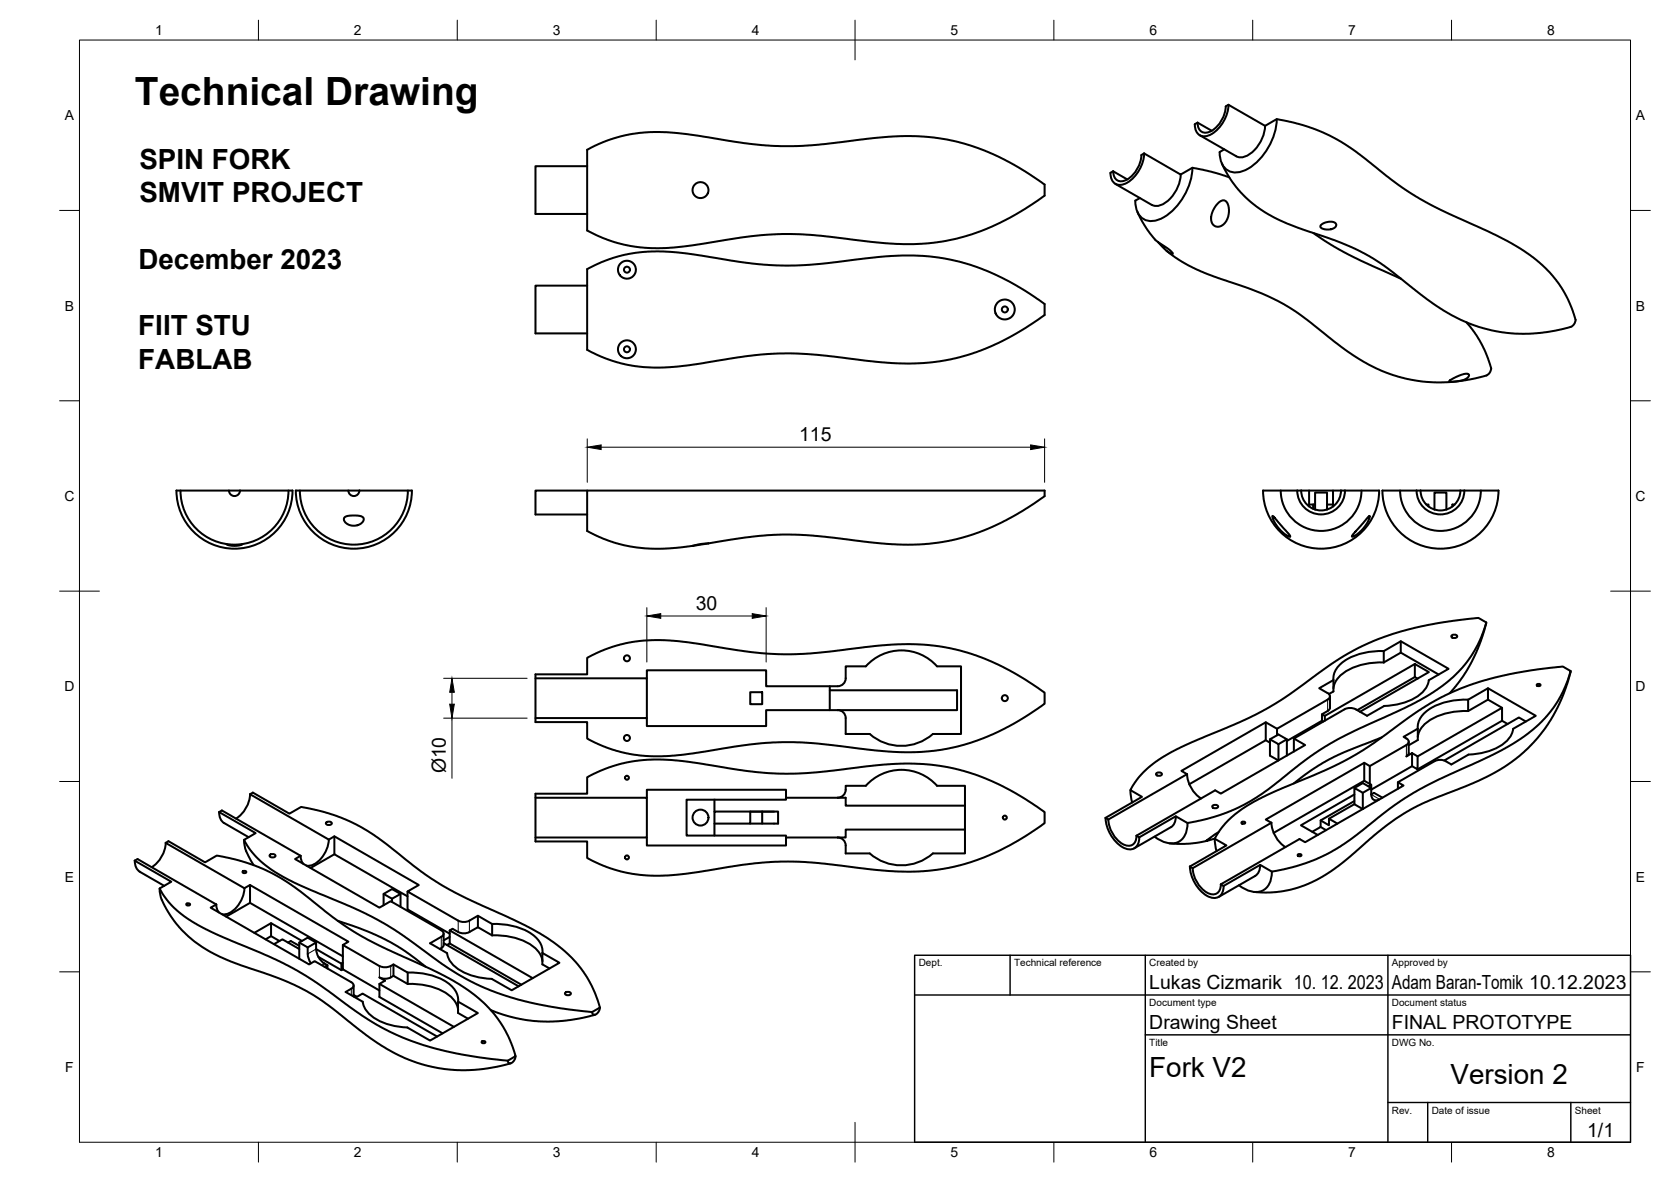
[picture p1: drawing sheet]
<svg xmlns="http://www.w3.org/2000/svg" width="420mm" height="297mm" viewBox="0 0 420 297" stroke-linecap="round" stroke-linejoin="round" font-family="sans-serif">
<!-- layer: Visible -->
<g fill="none" stroke="#000" stroke-width=".51">
<path d="M147.6 37.6l4.2-1.9 4.3-1.4 4.5-.9 3-.2 6.8 .3 16.5 2.4 4.8 .6 4.6 .2h4.2l5.4-.3 12.2-1.5 6.4-.6 4.5-.1 4.2 .2a56.6 56.6 0 0 1 29.5 12.1v2.5a54.8 54.8 0 0 1-34.8 12.3l-5.1-.2-10.6-1.2a86.5 86.5 0 0 0-31.4 .7l-7.4 1.2-6.2 .5h-4.9l-4.6-.7a33.5 33.5 0 0 1-10.1-3.7zM287 39l.7-.4 9.2 5.3 2.9-1.7 4.8 1 4.5 1.4M287 39a7.5 7.5 0 0 1-4.3 6.4 2.07 2.07 0 0 1-2.1-.3 2.07 2.07 0 0 1-.7-2.1M287.7 38.5a9.1 9.1 0 0 1-5 7.8 2.5 2.5 0 0 1-2.6-.4 2.5 2.5 0 0 1-.9-2.5M301.1 30.8l3.6 2.1M307.8 37.5l-1.1 .7M308.9 26.3l-.7 .4a7.5 7.5 0 0 1-4.3 6.5 2.07 2.07 0 0 1-2.1-.3 2.07 2.07 0 0 1-.7-2.1M308.9 26.3l9.2 5.3 2.9-1.7 4 .8 4.1 1.2 3.1 1.2 3 1.4 5.4 3.4 9.4 7.4 5.2 3.6 7.2 3.9 11.2 5.1 6.3 3.2 5.5 3.6 2.2 1.8 2.3 2.3a27 27 0 0 1 6.2 11.8 2.42 2.42 0 0 1-2.5 1.9l-6.5 1.2-2.7 .2-3.6-.1-5.8-.8-5.7-1.8-4.2-1.9-3.9-2.4-4.6-3.4-8.6-6.7-5.1-3.2-7.1-3.1-9.4-3.2-5.7-2.5a28 28 0 0 1-13.5-13.8M308.9 26.3a9.1 9.1 0 0 1-5 7.7 2.5 2.5 0 0 1-2.6-.3 2.5 2.5 0 0 1-.9-2.5l.7-.4M318.1 31.6a8.7 8.7 0 0 1-5.7 7.9l-1.5-.2-9.3-5.3M321 29.9a15.5 15.5 0 0 1-8.2 13 4.1 4.1 0 0 1-6.1-3.5v-1.2M147.6 41.8h-13v12h13"/>
<path d="M279.9 43l-.7 .4M279.9 43l3.5 2.1M280.4 46.2l9.2 5.3M286 53.3l1.8 3.3 2.1 3 .9 .9 3.3 2.3 .5 .5 .3 .5-.7-.1-.9-.7-2.1-2.2M296.9 43.8a8.7 8.7 0 0 1-5.7 7.9l-1.6-.2M299.8 42.2a15.5 15.5 0 0 1-8.2 12.9 4.1 4.1 0 0 1-6.1-3.5v-1.2l1.1-.6M306.1 51.3l1.1-.9h.8l.7 .7 .3 1.5-.2 1.7-.4 1.2-.8 .9-1.3 .6-.7-.1-.5-.4-.4-.5-.2-1 .4-2zM330.2 58.6l4.4 2.9 4.6 2.6 13.1 6M332.1 56.5l1-.5 1.1-.3 1.2 .1 .6 .7-.2 .5-.4 .3-1.3 .4-.9-.1-.9-.3-.3-.3zM147.6 71.8h-13v12h13M147.6 67.6l3.8-1.8 2.9-1 3.6-1 5-.6h3.7l3.8 .2 18.5 2.8 8.3 .5 9.2-.4 16.6-1.9 4-.2 4.1 .1a55 55 0 0 1 29.7 10.8l1.2 .9a1.12 1.12 0 0 1 .7 1.5v1.5a55.4 55.4 0 0 1-32.9 12.3l-7.9-.2-9.7-1.2a89.4 89.4 0 0 0-33.1 1l-9 1.2-4.1 .3-4.2-.1-3.7-.6-3.8-.9-3.3-1.2-3.4-1.7zM293.3 63l3.9 2.8 3.7 1.9 4.4 1.8 6.5 2.2a56.3 56.3 0 0 1 21.1 12l5.2 4.1 5 3.2 4.4 2.2 4.2 1.5 5.6 1.1 5 .3 5.5-.4 4.8-1a2.25 2.25 0 0 0 2.1-1.2 2.25 2.25 0 0 0-.2-2.4l-1-2.6-1.5-3-1.4-2.2-1.9-2.3"/>
<path d="M364.4 95.7l.8-.5 2.3-1 1.3-.3 .6 .3-.3 .7-1.3 .7-2.6 .4h-.7zM44.3 123.3h16M44.4 123.3a14.5 14.5 0 0 0 14.5 14.6 14.5 14.5 0 0 0 14.5-14.6h-13.1M45.4 123.3a13.6 13.6 0 0 0 13.6 13.6 13.6 13.6 0 0 0 13.5-13.6M57 136.7l.7 .4 1.1 .1 1.4-.1 .8-.4M57.6 123.3a1.39 1.39 0 0 0 1.4 1.4 1.39 1.39 0 0 0 1.3-1.4M74.4 123.3h29.2a14.6 14.6 0 0 1-14.6 14.6 14.6 14.6 0 0 1-14.6-14.6zM75.4 123.3a13.6 13.6 0 0 0 13.6 13.6 13.6 13.6 0 0 0 13.6-13.6M86.6 130l1.2-.4h2.1l1.1 .2 .4 .3 .1 .4-.3 .7-.8 .6-.7 .2-1.1 .1-.9-.2-.9-.6-.3-.6zM87.6 123.3a1.39 1.39 0 0 0 1.4 1.4 1.39 1.39 0 0 0 1.4-1.4M147.6 129.3h-13v-6h128.1v1.4l-.5 .3-5 3.4-5.4 2.9-4.3 2-3.5 1.2-3.3 1-4 .8-5.6 .5h-5.5l-7.1-.5-14.1-1.7-7.6-.3-7.6 .6-11.1 1.7M147.6 123.3v9.8a1.12 1.12 0 0 0 1.1 .9l2.7 1.3 2.9 1 2.5 .7 3.3 .6 3.8 .3h2.9l7.3-.7"/>
<path d="M178.1 136.6l-2 .1-2 .5M178.1 136.6l-4 .6M319.9 129.7l.5 .3 3.7 4.3 .3 .6-1.3-.6-1.4-1.4-1.1-1.4zM322 123.3a10.1 10.1 0 0 0 10.2 10.1 10.1 10.1 0 0 0 10.1-10.1M326.2 123.3a6 6 0 0 0 6 6 6 6 0 0 0 6-6M326.2 123.3h-8.6a14.5 14.5 0 0 0 14.5 14.6 14.5 14.5 0 0 0 14.6-14.6h-8.5M326.2 123.3h1M327.2 123.3h10M327.2 123.3a5 5 0 0 0 5 5 5 5 0 0 0 5-5M329.2 126.8h1.5M329.2 123.3v4M330.2 126.8v1.1"/>
<path d="M330.7 128.1v-4.3h3v4.3M333.7 126.8h1.5M335.2 123.3v4M337.2 123.3h1M344 129.9l.4-.2-.3 1-1.4 2.2-1.6 1.5-1.1 .5 .3-.7zM347.6 123.3h8.6M347.6 123.3a14.5 14.5 0 0 0 14.5 14.6 14.5 14.5 0 0 0 14.6-14.6h-8.5M352 123.3a10.1 10.1 0 0 0 10.2 10.1 10.1 10.1 0 0 0 10.1-10.1M356.2 123.3h12M356.2 123.3a6 6 0 0 0 6 6 6 6 0 0 0 6-6M357.2 123.3a5 5 0 0 0 5 5 5 5 0 0 0 5-5M358.6 126.8h.6v.5"/>
<path d="M360.7 128.1v-4.3h3v4.3M365.8 126.8h-.6v.5M365.1 159.6l.6-.1a.58 .58 0 0 1 .7 .5l-.7 .3a.58 .58 0 0 1-.8-.5zM373.7 156.7l-1.3 4.3-2.2 5.1-2.5 4.2-3.2 3.9M373.7 156.4v.3M134.6 169.5h13v-4.2a37.5 37.5 0 0 1 24.1-4l7.4 1.1a90.2 90.2 0 0 0 34.8 .7l6.2-.8 5.9-.4 6.2 .1 4.5 .5a59.7 59.7 0 0 1 26 11.6v2.8l-1.6 1a55.6 55.6 0 0 1-31 11.1l-6.6-.1-17.6-2-4.9-.4h-4.2l-8.3 .6-14.3 2.2-5.6 .7h-6.5l-4.5-.7-5.1-1.5-4.9-2.2v-4.1h-13zM134.6 170.5h28v10h-28M162.6 170.5v-2h30v4h18a2 2 0 0 0 2-2v-3h5.1a12 12 0 0 1 17.9 0h6v17l-7-.1a12 12 0 0 1-15.9 .1h-6.1v-4.1a2 2 0 0 0-2-2M188.6 174h3v3h-3zM208.6 172.5v1h32v5h-30M208.6 173.5v5M210.6 178.5h-18v4h-30v-2"/>
<path d="M333.1 179.9v1.2M333.8 175.8l-12.7 7.3-2.8-1.6-21.2 12.2 1.4 .8M333.8 178.7l-1.4 .8v1.6l-8.8 5.1M333.8 174.2a.86 .86 0 0 1 .6 .8 .86 .86 0 0 1-.6 .8M334.4 177.9l-.1 .4-.5 .4M334.4 175v2.9M335.3 170.9l-3.6 2.1 2.1 1.2M335.3 170.9v2.9l-1.2 .6M347.9 163.6l4.3-2.5 12 7-5 2.8M347.9 166.5l4.3-2.5 9.5 5.5M347.9 163.6v2.9M347.9 166.5a14.6 14.6 0 0 0-11.6 4l-.8 1.6-.2 .9"/>
<path d="M347.9 163.6a15.4 15.4 0 0 0-11.3 3.8 4.7 4.7 0 0 0-1.3 3.5M348 177.4l-4.3 2.5-3.2-1.8-1.5-.1-.9 .3-12.8 7.3 2.9 1.6-21.2 12.2-1.5-.8-19.8 11.4M352.2 161.1v2.9M355.7 166.9l3.6 2-17.3 10M355.7 166.9l-22.6 13-.7-.4M355.7 166.9v3.2l.7 .4M355.7 170.1l-14.4 8.4M359.3 170.9a7.6 7.6 0 0 1-5.8 5.5 18.7 18.7 0 0 1-5.5 1M369.1 178.7a14.6 14.6 0 0 0-11.6 4l-.8 1.6-.2 .9M369.1 175.8a15.4 15.4 0 0 0-11.3 3.8 4.7 4.7 0 0 0-1.3 3.5M374.1 173v2.8M377.7 177.9v3.2l1.4 .8"/>
<path d="M386.5 171.9h.5l.4 .3-.7 .2-.3-.2zM394.9 168.6l-.9 3.3-1.1 3.1-1.3 2.8-1.7 3.2-1.4 2-2.3 2.9-4.3 4.2-3.8 2.7-4.4 2.5-4.4 2-10.9 4.3-5.3 2.8-5.5 3.9-9.3 7.9-4.3 3.2a28 28 0 0 1-18.7 4.7M62.9 199.6l.7-.4 9.2 5.3 2.9-1.7 4 .8 3.9 1.1 3.2 1.2 3.6 1.7 4.7 3 10.8 8.4 4.8 3.2 6.7 3.6 14.4 6.6 5.4 3.1 2.9 2 2.9 2.4 2.3 2.5 1.6 2.2a29 29 0 0 1 4 8.6l-2 1.1-7.8-.9-5.6-1-5.1-1.2-4.1-1.3-4.2-1.5-3.7-1.8-6-3.5-11.4-8.2-4.6-2.9-7.2-3.7-15.3-6.5-5.4-3.1-2.3-1.7-1.8-1.7-1.8-2.2-1.2-2 2.9-1.7-9.2-5.3 .7-.4 19.8 11.4-1.4 .8 21.2 12.2 2.8-1.6 12.8 7.3a.86 .86 0 0 1 .5 .8 .86 .86 0 0 1-.5 .8l-2.9 1.7 4.3 2.4a7.6 7.6 0 0 0 5.7 5.5 18.7 18.7 0 0 0 5.6 1M62.9 199.6l19.8 11.4 1.4-.8 21.2 12.2-2.8 1.6 12.7 7.4 .9 .3 1.5-.2 2.6-1.4 3.5 2.1M62.9 199.6a7.8 7.8 0 0 1-3.5 6.1M134.6 199.5h13v-4.2a37.7 37.7 0 0 1 24.1-4l7.4 1.1a90.8 90.8 0 0 0 34.8 .7l7.1-.8 5.5-.4 5.7 .1 3.5 .4a58.9 58.9 0 0 1 27 11.7v2.8l-1.6 1a56 56 0 0 1-29.5 11.1l-3.6 .1-4.5-.2-17.6-2-7.8-.4-8.4 .5-14 2.1-7.5 .9h-5.7l-4.9-.7-5.1-1.4-4.9-2.3v-4.1h-13zM284.2 198.6l.5 3.1M290.9 194.2l.5-.1a.58 .58 0 0 1 .7 .5l-.7 .4a.58 .58 0 0 1-.7-.6zM298.5 194.5l-19.8 11.5M298.5 194.5a7.8 7.8 0 0 0 3.5 6.2M318.3 181.5v4.5l-19.3 11.1M318.3 186l1 .6"/>
<path d="M319.3 185.8l2.2 1.2v4.1l-2.2-1.2zM319.3 185.8l2.2-1.2 2.1 1.2-2.1 1.2M321.1 183.1v1.7M323.6 185.8v4.1M325.3 185.6v3.3M332.4 181.1l.3 .2M340.6 199.7l-13.5 7.7 4.2 2.4M340.6 198l2.1-1.2 2.1 1.2v1.7M340.6 198l2.1 1.2v4.1l-2.1-1.2zM343 191.7v4.5M344.1 197.6l.7-.4-1.8-1-22.7 13.1M344.4 192.5v4.5"/>
<path d="M344.8 197.2v.8l-2.1 1.2M344.8 199.6l.7-.4 2.1 1.3M344.8 199.6a1.25 1.25 0 0 0 .5 1.3 1.25 1.25 0 0 0 1.4 .1M347.4 185.3l-9.5 3.7-3.8 1.9-4.8 3-4 3M351.5 196.6v1.6M353.6 185.6a.88 .88 0 0 1 .6 .8 .88 .88 0 0 1-.6 .8l-9.2 5.3-1.4-.8-24.7 14.3 1.4 .8M354.2 186.4v2.8l-.1 .5-.5 .4 1.4-.8M355 189.3v3.2l-10.2 5.9M355 189.3l1.4 .8M356.4 190.1v3.2l-1.4-.8M356.5 183.1l-3.6 2.1 .7 .4M356.5 183.1v2.9l-2.3 1.3"/>
<path d="M377.7 181.1l-21.3 12.2M380.4 183.2l5.8-3.3-12.1-6.9-5 2.8v2.9l5-2.9 3.6 2.1-21.3 12.2M380.5 183.2a7.6 7.6 0 0 1-5.8 5.4 19.3 19.3 0 0 1-5.5 1l-4.3 2.5a3.9 3.9 0 0 0-3.8-1l-9.6 5.5 1.4 .8-24.7 14.3-1.5-.9-19.7 11.4M383.7 181.3l-1.8-1-18.8 10.8M33.9 216.3l.7-.4 19.8 11.4-1.4 .8 24.7 14.3 1.4-.9 9.2 5.3a.86 .86 0 0 1 .6 .8 .86 .86 0 0 1-.6 .9l-1.4 .8 4.3 2.4a7.6 7.6 0 0 0 5.7 5.5 18.7 18.7 0 0 0 5.5 1M33.9 216.3l9.2 5.3-3 1.7 1.3 2 1.8 2.2 1.8 1.7 2 1.6 2.6 1.6 3.7 1.9 14.6 6.2 6.7 3.3 5.2 3.3 11 8 6 3.5 4.5 2.2 4.2 1.5 4.2 1.3 5.2 1.2 5.7 .9 7.1 .9 1.9-1.2a30.6 30.6 0 0 0-15.6-18.9l-6.2-3.2-12.3-5.6-5.1-2.7-6.7-4.5-10.6-8.2-2.5-1.6-3.6-2-6.1-2.2-6.4-1.5-2.9 1.7-9.2-5.3-.7 .4 19.7 11.4M33.9 216.3l.1 1.2a2.46 2.46 0 0 0 1.1 1.5l6.2 3.6M41.7 211.8a7.8 7.8 0 0 1-3.6 6.1M55.1 204.1l.1 1.2a2.46 2.46 0 0 0 1.1 1.5l6.2 3.6M61.1 218.9h.5l.3 .3-.6 .2-.3-.2zM61.4 211.1a13.4 13.4 0 0 0 2.4 6.3M68 214.7l.5-.1a.58 .58 0 0 1 .8 .6l-.8 .3a.58 .58 0 0 1-.7-.6z"/>
<path d="M75.6 215.1l.2 1.3 .5 .7M82.2 206.6l.5-.1a.58 .58 0 0 1 .7 .5l-.7 .3a.58 .58 0 0 1-.7-.5zM82.7 211a7.3 7.3 0 0 1-4.7 6.5h-1M84.1 210.2v4.5l18.4 10.6M84.1 214.7l-6 3.4M134.6 200.5h28v10h-28M162.6 200.5v-2h35v2h13M162.6 210.5v2h35v-2h13M179.6 201v2.9M188.6 207h3M191.6 204h3M191.6 204v3h4v-3.1h-16v6.1"/>
<path d="M191.6 204h-3v3h-9M197.6 200.5v.5h-25v9h25v.5M210.6 200.5h2v2h30M210.6 200.5a2.23 2.23 0 0 0 2-3h5.1a12 12 0 0 1 17.9 0h7v17h-8a12 12 0 0 1-15.9 0h-6.1a3.6 3.6 0 0 0-.5-3.4l-.9-.6h-.6M242.6 208.5h-30v2h-2M278 205.5l9.1-5.3-2.9-1.6 1.6-2.6 1.1-1.3 1.8-1.8 2.8-2.1 5.3-3 14.9-6.3 6.6-3.3 5.9-3.7 11.8-8.5 5.7-3.2 4.8-2.2 5.5-1.8 5.4-1.4 5.4-1 9-1.1 1.9 1.1-.5 1.7a30.8 30.8 0 0 1-15.4 17.4l-4.8 2.5-12.3 5.6-6.1 3.2-5.1 3.3-12.3 9.5-2.8 1.8-3.1 1.6-3.1 1.3-3.3 1.1-6.3 1.4-3-1.7-9.2 5.3-.7-.4M278 205.5l.7 .5M278 205.5a9.1 9.1 0 0 0 5 7.7 2.5 2.5 0 0 0 2.6-.3 2.5 2.5 0 0 0 .9-2.5M278.7 205.9a7.5 7.5 0 0 0 4.2 6.5 2.07 2.07 0 0 0 2.2-.3 2.07 2.07 0 0 0 .7-2.1M294.4 207.9l-9.2 5.3M295.7 205.1l-.2 1.2a2.46 2.46 0 0 1-1.1 1.6M298.6 206.8a4.7 4.7 0 0 1-3.1 5.1 6.4 6.4 0 0 1-5.2-1.6"/>
<path d="M299.2 217.7a9.1 9.1 0 0 0 5 7.8 2.5 2.5 0 0 0 2.6-.4 2.5 2.5 0 0 0 .9-2.5M299.9 218.2a7.5 7.5 0 0 0 4.3 6.4 2.07 2.07 0 0 0 2.1-.3 2.07 2.07 0 0 0 .7-2.1M303.4 211.3l-4.7 .7-4.6-.1M305 202.4l.6-.1a.58 .58 0 0 1 .7 .5l-.7 .3a.58 .58 0 0 1-.8-.5zM305.4 210.8l.5 3.1M306.4 209.1l-3.1 2.2 2.2-.6M312.3 206.6l.4-.1 .4 .3-.6 .2-.4-.2zM316.9 217.3l-.2 1.2a2.46 2.46 0 0 1-1.1 1.6M319.7 206.8l-19.8 11.4-.7-.4 9.2-5.3-3-1.7 1.3-2.1 1.4-1.8 2.3-2.1 2-1.6 2.9-1.7 3-1.6 14.7-6.2 6.2-3.1 6.2-3.8 11.2-8.1 5.9-3.5 5.2-2.3 5-1.8 7.1-1.7 5.5-1 7.7-.9 1.9 1.1-.5 1.7a30.7 30.7 0 0 1-15.3 17.4l-4.9 2.5-12.3 5.6-6.4 3.4-5.3 3.5-10.9 8.4-2.4 1.7-3.5 2-3 1.3-3.2 1.2-4.5 1.2-2.9 .5-2.9-1.7-9.2 5.3-.7-.4M319.7 206.7a7.8 7.8 0 0 0 3.5 6.2M319.8 219a4.7 4.7 0 0 1-3.1 5.1 6.4 6.4 0 0 1-5.2-1.6M326.4 214.7l.5-.1 .3 .4-.6 .2-.3-.2z"/>
<path d="M332.1 207.8l1.3 .8M334.2 205.7v1.7l-2.1-1.2M340.6 201.3l-8.5 4.9v1.6l-2.2 1.2M340.6 202.1l-6.4 3.6 2.1 1.3M40.1 223.3a13.6 13.6 0 0 0 2.8 6.9 32.3 32.3 0 0 0 17 12.1l10.7 3.7 6.4 3 5.7 3.7 7.7 6.1 4.6 3.4 5.1 2.9 4.7 1.9 5.3 1.4 5.8 .6 5.8-.4 3.3-.5 3.4-.9M47 227.1l.4-.1 .4 .4-.6 .2-.4-.2zM54.4 227.3l.2 1.3 .5 .7M56.9 230.3l6-3.4 23.3 13.4M61.4 223.2l1.5-.8 24.7 14.3-1.4 .8 9.2 5.3 .9 .2h1l1.6-.6 3.6 2M61.5 223.2a7.3 7.3 0 0 1-4.7 6.6l-1-.1M62.9 222.4v4.5M63.9 234.4l4.3-2.4 7.7 4.5"/>
<path d="M68.2 232v3.3l2.1 1.2M68.2 235.3l-1.4 .8M68.9 237.3l2.1-1.2 4.2 2.4M72.4 236.9l.7-.4 2.1 1.2M75.2 236.9l2.2 1.2M77.4 239.7v-1.6l2.1-1.2v1.6l6.4 3.7 .3-.2M77.4 239.7l.3 1.4 .5 1M79.5 236.9l-2.1-1.3-2.2 1.3v4M79.5 238.5l.2 1.2 .6 1.2 1.3 1.3M84.9 231.4l7.2 2.5 5.9 2.8 3.9 2.4 5.1 3.8M86.2 237.5v6.1l9.2 5.3M96.5 227.5v-2.9l2.1-1.2 2.1 1.2v3.3"/>
<path d="M96.5 224.6l2.1 1.3 2.1-1.3M98.6 225.9v.8M102.5 224v4.5l10.6 6.1M111.5 234.6v3.1l-.9 .8M111.5 237l18.9 10.9M113.1 233.8v3.3l18 10.4M113.1 237.1l-.7 .4M113.1 235.4l-1.6 .9M120.2 230.1v2.9M123.7 232.2a15.4 15.4 0 0 1 11.4 3.8 4.7 4.7 0 0 1 1.3 3.5M123.7 235.1a14.6 14.6 0 0 1 11.7 4l.8 1.6 .2 .9M123.7 235.1l-3.5-2.1-2.6 1.4-1 .2a4.6 4.6 0 0 1-2.8-1.2l-.7 .4 20.8 12"/>
<path d="M123.7 232.2v2.9M136.4 239.5l4.3 2.4-12 7-5-2.9M136.4 239.5v2.8l1.8 1.1M315.6 220.1l-9.2 5.3M80 240.5l5.9 3.3M81.3 242l1 .6M81.6 243l.7-.4v.8M85.9 242.2v1.6M86.2 243.6l-.3 .2M88.9 250l.8 .5 1.5-.8 18.7 10.8M88.9 247.7v2.7M95.4 247.3l18.7 10.7"/>
<path d="M98.9 242.4v2.8M102.5 247.3l-3.6-2.1a3.3 3.3 0 0 1-3.5 .4l1.4 .9-1.4 .8v3.2l15.9 9.2M102.5 244.4v2.9M102.5 244.4a15.4 15.4 0 0 1 11.4 3.8 4.7 4.7 0 0 1 1.3 3.5M102.5 247.3a14.6 14.6 0 0 1 11.6 4l.9 1.6 .2 .9M117.7 256l-2.5-1.4v-2.9l5 2.9-12.1 6.9-5.7-3.3M123.4 253.8l3 1.1 3.4 1 3.1 .5 3 .3h3l3.7-.3 3.8-.6 3.2-.8M142.3 249.4l.5-.2a.58 .58 0 0 1 .7 .6l-.7 .3a.58 .58 0 0 1-.7-.5zM150.8 253.2l-.4 1.1a.94 .94 0 0 1-1.4 .4l-.1-.4M121.2 261.7l.5-.1 .4 .4-.7 .2-.3-.2zM129.6 265.4l-.4 1.2a.94 .94 0 0 1-1.4 .3l-.1-.4"/>
<circle cx="176.1" cy="47.8" r="2"/>
<circle cx="157.6" cy="67.8" r="2.24"/>
<circle cx="157.6" cy="67.8" r=".75"/>
<circle cx="252.6" cy="77.8" r="2.5"/>
<circle cx="252.7" cy="77.8" r=".75"/>
<circle cx="157.6" cy="87.8" r="2.25"/>
<circle cx="157.6" cy="87.8" r=".75"/>
<circle cx="157.6" cy="165.4" r=".75"/>
<circle cx="252.7" cy="175.4" r=".75"/>
<circle cx="157.6" cy="195.4" r=".5"/>
<circle cx="157.6" cy="185.5" r=".75"/>
<circle cx="157.6" cy="215.5" r=".5"/>
<circle cx="176.1" cy="205.5" r="2"/>
<circle cx="252.7" cy="205.5" r=".5"/>
</g>
<!-- layer: Visible Narrow -->
<path d="M333.8 175.8v2.9M344.8 199.7l2.1 1.2M353.6 187.2v2.9M79.5 238.5l-2.1 1.2M111 235.4v2.9M115.2 231.4v2.8M118 231.4v2.8M81.6 242.2l-.7 .4M88.3 248.5v1.6M95.4 242.8v2.8M98.2 242.8v2.8" fill="none" stroke="#000" stroke-width=".25"/>
<!-- layer: BORDER -->
<g fill="none" stroke="#000" stroke-width=".25">
<path d="M20 10.1h390v276.9h-390zM65 5.1v5M115 5.1v5M165 5.1v5M215 5.1v10M265 5.1v5M315 5.1v5M365 5.1v5M15 52.9h5M410 52.9h5M15 100.7h5M410 100.7h5"/>
<path d="M15 148.6h10M405 148.6h10M15 196.4h5M410 196.4h5M15 244.2h5M410 244.2h5M65 287v5M115 287v5M165 287v5M215 282.1v9.9M265 287v5M315 287v5"/>
<path d="M365 287v5"/>
</g>
<!-- layer: TITLEBLOCK -->
<path d="M230 240.1h180v46.9h-180zM230 250h180M254 240.1v9.9M288 240.1v46.9M349 240.1v46.9M288 260.1h122M349 277.1h61M359 277.1v9.9M395 277.1v9.9" fill="none" stroke="#000" stroke-width=".36"/>
<!-- layer: FD_Dimensions -->
<path d="M147.7 110.3v10.9M151.2 112.4h107.9M262.7 110.3v10.9M162.6 152.7v13.7M166.1 154.8h23M192.6 152.7v13.7M111.5 170.5h21M113.6 174v3M111.5 180.5h21M113.6 180.5v15.1" fill="none" stroke="#000" stroke-width=".25"/>
<path d="M147.7 112.4l3.5-.6v1.2zM259.1 111.8l3.6 .6-3.6 .6zM162.6 154.8l3.5-.6v1.2zM189.1 154.2l3.5 .6-3.5 .6zM113.6 170.5l.6 3.5h-1.1zM113.1 177h1.1l-.6 3.5z" fill="#000" stroke="#000" stroke-width=".25"/>
<text font-size="9.8" x="33.9" y="26.4">Technical Drawing</text>
<g font-size="7">
<text x="35.1" y="42.4">SPIN FORK</text>
<text x="35.1" y="50.8">SMVIT PROJECT</text>
<text x="34.8" y="67.5">December 2023</text>
<text x="34.8" y="84.3">FIIT STU</text>
<text x="34.8" y="92.6">FABLAB</text>
<text x="289" y="270.6">Fork V2</text>
<text x="364.7" y="272.3">Version 2</text>
</g>
<g font-size="4.9">
<text x="200.9" y="110.9">115</text>
<text x="174.9" y="153.3">30</text>
<text x="112.1" y="194.4" transform="rotate(-90 112.1 194.4)">Ø10</text>
<text x="289" y="248.5">Lukas Cizmarik 10. 12. 2023</text>
<text x="350" y="248.5">Adam Baran-Tomik 10.12.2023</text>
<text x="289" y="258.6">Drawing Sheet</text>
<text x="350" y="258.6">FINAL PROTOTYPE</text>
<text x="399.1" y="285.7">1/1</text>
</g>
<g font-size="3.5">
<text x="39" y="8.8">1</text>
<text x="89" y="8.8">2</text>
<text x="139" y="8.8">3</text>
<text x="189" y="8.8">4</text>
<text x="239" y="8.8">5</text>
<text x="289" y="8.8">6</text>
<text x="339" y="8.8">7</text>
<text x="389" y="8.8">8</text>
<text x="16.3" y="30.2">A</text>
<text x="411.3" y="30.2">A</text>
<text x="16.3" y="78">B</text>
<text x="411.3" y="78">B</text>
<text x="16.2" y="125.9">C</text>
<text x="411.2" y="125.9">C</text>
<text x="16.2" y="173.7">D</text>
<text x="411.2" y="173.7">D</text>
<text x="16.3" y="221.6">E</text>
<text x="411.3" y="221.6">E</text>
<text x="16.4" y="269.4">F</text>
<text x="411.4" y="269.4">F</text>
<text x="39" y="290.8">1</text>
<text x="89" y="290.8">2</text>
<text x="139" y="290.8">3</text>
<text x="189" y="290.8">4</text>
<text x="239" y="290.8">5</text>
<text x="289" y="290.8">6</text>
<text x="339" y="290.8">7</text>
<text x="389" y="290.8">8</text>
</g>
<g font-size="2.5">
<text x="231" y="242.9">Dept.</text>
<text x="255" y="242.9">Technical reference</text>
<text x="289" y="242.9">Created by</text>
<text x="350" y="242.9">Approved by</text>
<text x="289" y="252.8">Document type</text>
<text x="350" y="252.8">Document status</text>
<text x="289" y="262.9">Title</text>
<text x="350" y="262.9">DWG No.</text>
<text x="350" y="279.9">Rev.</text>
<text x="360" y="279.9">Date of issue</text>
<text x="396" y="279.9">Sheet</text>
</g>
</svg>
